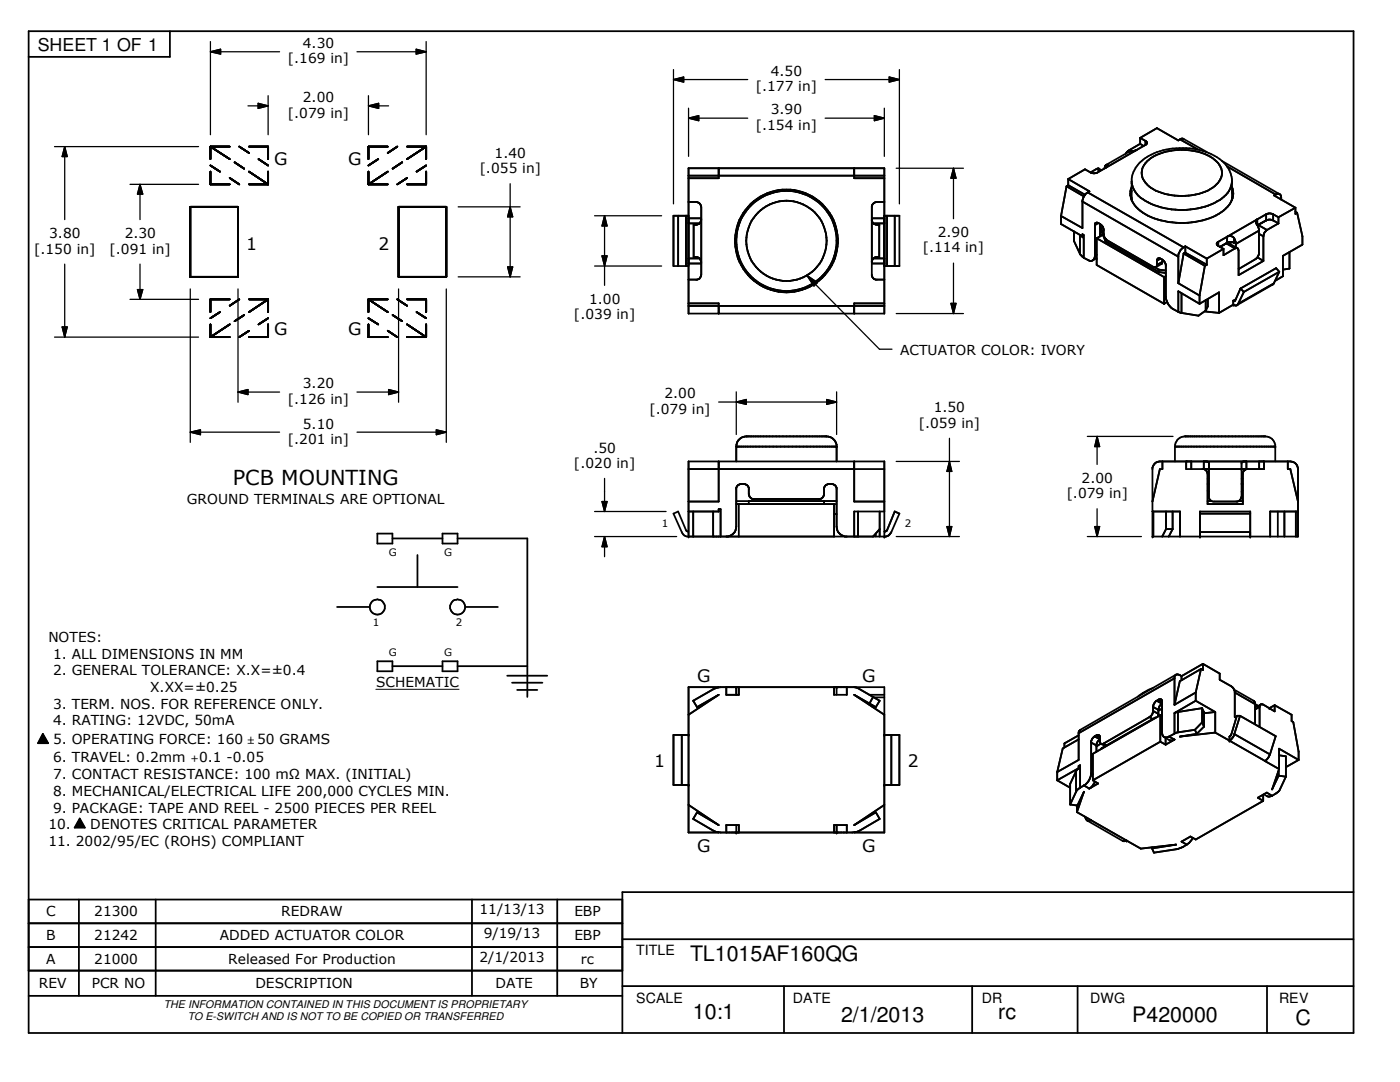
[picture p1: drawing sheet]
<svg xmlns="http://www.w3.org/2000/svg" width="279mm" height="216mm" viewBox="0 0 279 216" stroke-linecap="round" stroke-linejoin="round" font-family="sans-serif">
<g fill="none" stroke="#000" stroke-width=".35">
<path d="M5.7 6.2h264.4v199.9h-264.4zM33.9 6.2v5.1h-28.2M42 33l1.9 1.2M42 34.2v2.6h3.8M42 29.3v2.4M42 29.3h3.8M42 29.3l3.8 2.4M45.8 35.5l2 1.3M46.8 32.4l1.9 1.3M47.8 29.3l1.9 1.2M49.7 29.3h3.8v2.4M49.7 36.8h3.8"/>
<path d="M49.7 34.2l3.8 2.6M51.6 31.7l1.9 1.3M53.5 34.2v2.6M73.5 36.8h3.9M73.5 34.2v2.6M75.5 31.7l-2 1.3M77.4 29.3h-3.9v2.4M77.4 34.2l-3.9 2.6M79.3 29.3l-1.9 1.2M80.3 32.4l-1.9 1.3M81.2 35.5l-1.9 1.3M81.2 29.3h3.8"/>
<path d="M85 33l-1.9 1.2M85 34.2v2.6h-3.8M85 29.3v2.4M85 29.3l-3.8 2.4M137.4 33.6h39.1v29h-39.1zM137.4 35.1h39.1M143.4 33.6v2h-6M170.5 33.6v2h6M212.9 37.2l-1.1 5.9M212.9 37.2l3.4 2M213.2 35.7v1.3M213.2 37l-.3 .2"/>
<path d="M213.2 37l3.3 1.9M213.2 35.7l4.2 2.5-.3 .2M216.3 39.2l-.3 .8v5.5l-4.2-2.4M217.1 38.4l19.1 11M217.1 38.4l-.4 .3-.4 .5M217.6 34.4l-1.1-.6-3.3 1.9M218.9 33.7l.3-.1 .6 .4M218.9 33.7l-1.3 .7M218.9 33.7l.6 .4M220.8 33.4l-1.9 1.1-.7 .1-.6-.2M220.8 32.9l-.2 .2-.2 .5M220.8 32.9v.5"/>
<path d="M220.9 32.9h.2M220.9 32.9h-.1M221.1 32.9l-.3 .5M225.2 30.1l.3 .1M225.2 30.1l-.5 .6M225.5 30.2l-4.7 2.7M225.6 39a5.9 5.9 0 0 0 3.6 4.1M225.6 38.6l.1 .9M225.6 38.2l.2-.9-.2 .8v.9M225.8 39.8l.2 .4M225.8 38.1l-.2 .9M226.8 29.9l-6 3.5"/>
<path d="M226.8 29.9l-1.3 .3M227.5 27.5l3.4-1.9 4.3 2.4 .3-.2M227.5 27.5v1.2M227.5 28.7l-2.3 1.4M227.5 28.7l.7 .4M227.5 27.5l1.1 .6M228.6 28.1l.3 .3v.3l-.3 .2M228.6 28.9l-1.8 1M228.6 28.1v.8M228.9 32.2a11 11 0 0 1 9.7-2 6.5 6.5 0 0 1 5.2 3.5 3.6 3.6 0 0 1-2.3 4.1 12.6 12.6 0 0 1-11.8-.3 3.2 3.2 0 0 1-1.1-4.9zM235.5 27.8l3.6 2M235.5 27.8l.4-.2 .3 .1 4.7 2.7"/>
<path d="M243.9 32.1l11.5 6.6M244.9 33.2l9.7 5.6M245.8 39.9l-.2 .5M245.9 37.3l.2 1.3-.1 .9-.4 .9M245.9 38.1l.2 .9M245.9 36.2a4.8 4.8 0 0 1-3 4 15 15 0 0 1-15.3-.7l-1-1.2-.8-1.7M255.7 39.8a.84 .84 0 0 0-.7-1.1l-.7 .3 4.2 2.4M38 41.3h9.5v13.9h-9.5zM45.8 59.7h-3.8v2.6M47.8 59.7l-2 1.3M49.7 59.7h3.8M53.5 59.7v2.6"/>
<path d="M53.5 59.7l-3.8 2.6M73.5 59.7h3.9M73.5 59.7v2.6M73.5 59.7l3.9 2.6M79.3 59.7l1.9 1.3M79.5 41.3h9.6v13.9h-9.6zM81.2 59.7h3.8v2.6M135.3 43.1v10M136.9 43.1v10M137.4 43.1v10h-3v-10h3M137.4 52.6h2.6M137.4 51.6h2.2"/>
<path d="M137.4 43.6h2.6M137.4 44.6h2.2M137.4 40.3l2 .1 .3 .3 .3 .6v13.5l-.4 .8-.5 .2h-1.7M140 43.8l-.3 .6-.3 .3-1 .1v6.5a1.2 1.2 0 0 1 1.6 1M174 52.6h2.5M174 43.6h2.5M174 44l.5 .7 1 .1v6.5a1.27 1.27 0 0 0-1.5 .8M174.3 51.6h2.2M174.3 44.6h2.2M176.5 43.1h3v10h-3M176.5 40.3h-1.7a1.02 1.02 0 0 0-.8 .8v13.9l.4 .6 .4 .2h1.7M176.5 43.1v10"/>
<path d="M177 43.1v10M178.6 43.1v10M211.8 43.1v1.6l4.2 2.5v-.5l.3 .2v4.5M214.3 46.2v1.9l1.2 2.5M215.5 50.6l.8 .8M215.5 46.9v3.7M216 40.2l19.2 11M218.5 51.1a.88 .88 0 0 1-.4 .9 .88 .88 0 0 1-1-.1l-.8-.5M218.7 51.6l.2 .1M218.9 47.5v5.4l13.4 7.7M218.9 47.5l13.4 7.8M218.9 50.8l-.4 .3"/>
<path d="M218.9 51.5l-.8 .4M219.2 44.5l.3 .2M219.2 44.5h-.5l-.2 .2v6.4M219.2 44.5l-.7 .4M219.5 44.7l.5 .4 .3 .6a2.06 2.06 0 0 0 .7 2.3l9.2 5.3h.4M219.5 46.7l.4 .2-1 .6M219.5 45.5l1.1 2.7M219.5 44.7v2.5M219.5 45l.8 1.8M220.6 47.6l.1 .1M220.6 48.2l10.7 6.1M220.6 47.7v.5"/>
<path d="M225.9 40l-.1-4.3a6.5 6.5 0 0 1 4.5-5.1 13.8 13.8 0 0 1 13.5 1.5 5.6 5.6 0 0 1 2.1 3.7l-.1 4.2M226.2 40.6l.6 .8M227.1 41.6l1.4 1.1 1.3 .6M229.7 43.3l.7 .3M230.3 43.6l2.8 .7 3.2 .2M230.5 53.3l.8 .5M230.9 52v1l-.3 .3M231.1 43.8l2.2 .5 2.3 .2M231.3 54.3l1.4 .2M231.3 53.8v.5M231.3 53.8l1.4 .2M231.6 51.6l.4 .2"/>
<path d="M231.6 51.6h-.5l-.2 .4M231.6 51.6l-.7 .4M232 51.8v.4M232 51.8l.4 .4 .3 .7v6.6l.5 1.2a3.8 3.8 0 0 0 2 1.5M232 52.2l-.1 .4-1.2 .7M232 52.2l-1.1 .7M232.3 55.3v5.3M232.7 55.1l-.4 .2M235.2 56.5l4.2 2.5M235.8 58.5v3.9M236.2 50.6l4.3 2.4M236.2 49.4a2.1 2.1 0 0 0-1 1.6v5.5"/>
<path d="M236.2 50.6l-1 5.9M236.6 50.4l-.4 .2M236.6 50.4l4.2 2.4M236.6 49.1l-.4 .3M236.6 49.1l4.2 2.5M236.6 49.1v1.3M239.4 59v1.6M240.5 53l-1.1 6M240.6 59.9v2.1M240.8 52.8l-.3 .2M240.8 51.6v1.2M241 59.6v1.5l-.4 .9"/>
<path d="M241.5 43.5l-2.1 .6-3.2 .4M243.1 48.3v.8M243.1 49.1l1.1 .6M243.1 48.3l-.3 .3 .1 .3 .2 .2M243.8 42.3l-1.8 1M243.8 42.3a12.9 12.9 0 0 1-6.8 2.1M244.2 49.7l-3.4 1.9M244.7 48.6l1.8 1M244.7 48.6l.4-.1 1.9 1M244.9 48.5l-1.4 .8 1.2-.7M244.9 47.2l.5-.1 .4 .1 .5 .3M244.9 47.2v1.3"/>
<path d="M244.9 47.2l-1.8 1.1M245 41.2l-1.2 1.1M245.6 48.3v.4M245.6 40.4l-.6 .8M246.1 60v.8M246.1 60h.1M246.3 47.5v1a1.27 1.27 0 0 0-1.4 0M246.3 47.5l.3 .9v.9M246.5 49.6l-2.3 1.3v-1.2M246.5 49.6h.5l.2 .4v4.9l4.9-2.8M246.5 59.8l-.3 .2M246.6 59.7l-.5 .3"/>
<path d="M247.6 57.6l-1.1 2.4h-.3M247.6 57.6l.6 .7M248.2 58.3l-1.1 2.3M250.9 44.9l.3 .9v5.1l-.2 .4-.5 .4-3.3 1.9M250.9 43.8l-6 3.4M250.9 43.8a.65 .65 0 0 0 0 1.1M250.9 43.8v1.1M251 51.4l1.1 .7M251.1 44.9l1.8 1M251.1 44.9l-.1 .1M251.2 46.7l.9 .5M251.2 46l-4.6 2.7"/>
<path d="M252.1 47.2v4.9M252.7 44l-1.6 .9M252.7 44l.5-.2 .9 .2M252.7 44l-1.7 1M252.7 42.8l-1.8 1M252.7 42.8l.5-.2 .9 .2M252.7 42.8v1.2M252.9 45.9l-.5 .5-.3 .8M254.1 44l1 .6M254.1 42.8l1 .5M254.1 42.8v1.2M254.2 56.6l-7.3 4.3"/>
<path d="M254.2 56.6l-7.1 4M255.1 43.3v1.3M255.1 44.6l-2.2 1.3M255.3 54.2l-1.1 2.4M255.3 54.2l-.6-.7-7.1 4.1M255.3 54.2l-7.1 4.1M257.3 50.3v3.3l-1.3 .2M258.5 41.4v1.3l.4-.2M258.5 41.4l-3.4 1.9M258.5 42.2l.4 .3M258.9 42.5l1 4.7v1.6l-3.9 2.3v4l-1.5 .9M42 64.7v2.6"/>
<path d="M42 67.3h3.8M43.9 62.3l-1.9 1.2M45.8 64.7l-3.8 2.6M48.7 62.9l-1.9 1.2M49.7 66l-1.9 1.3M53.5 63.5l-1.9 1.2M53.5 64.7v2.6h-3.8M73.5 63.5l2 1.2M73.5 64.7v2.6h3.9M77.4 66l1.9 1.3M78.4 62.9l1.9 1.2M81.2 67.3h3.8"/>
<path d="M81.2 64.7l3.8 2.6M83.1 62.3l1.9 1.2M85 64.7v2.6M137.4 60.5h6v2.1M137.4 61h39.1M176.5 60.5h-6v2.1M232.9 60.2l-.6 .4M235.2 62.2l.6 .2M239.4 60.6l3.9-2.3v4.1M239.4 60.6l-4.2-2.5v4.1M240.5 62.1l2.8 .3M240.6 62l-1.4 1-3.4-.6"/>
<path d="M246.1 60.8l-2.8 1.6M247.1 60.6l-.4 .4-.6-.2M137.4 93.6h39.1M143.4 92.1v8h-6M146.9 89.1a2 2 0 0 1 2-2h16.1a2.07 2.07 0 0 1 2 1.6v3.4M146.9 89.1v3M146.9 100h20.1M146.9 89.1h20.1M149.4 100v.6M164.5 100v.6M170.5 92.1v8h6M230.4 92.5l.2-.2 .9-.2h26a1.52 1.52 0 0 1 1.5 1.5v13.5h-29v-13.8z"/>
<path d="M232 92.1v1.5h-.5l-1.5 6.5M234.5 89.1h20M234.5 89.1a2 2 0 0 1 2-2h16a1.98 1.98 0 0 1 2 1.6v3.4M234.5 89.1v3M236.7 92.1v1.5h15.6v-1.5M237.7 92.1v1.5M240.2 92.1v1.5l.6 .4 .2 .6v6h7v-6.2l.2-.4 .6-.4M240.8 92.1l.5 .2v7l.5 .7M241 96.6h.3M241 100h.8M241 95.5h.3M241 97.9l.3 .2"/>
<path d="M241.8 100h5.4M247.2 100h.8M247.8 96.6h.2M247.8 95.5h.2M248 97.9l-.2 .2M248.2 92.1l-.4 .2v6.8l-.3 .6-.3 .3M248.8 92.1v1.5M251.3 92.1v1.5M257 92.1v1.5h.5l1.5 6.5M75.3 106.5h3v2h-3zM75.3 117.1h16M78.3 107.4h10"/>
<path d="M83.3 110.7v6.4M88.3 106.5h3v2h-3zM91.3 107.4h13.9v31.7M137.4 106.1l-.5-.3-1.6-3.7-.9 .4 1.8 3.9 .4 .4 .5 .3h39.7l.5-.3 .6-.6 1.6-3.7-.9-.4-1.6 3.7-.5 .3M137.4 102.1h6v-.5h.4v5.5M137.4 107.1v-15h39.1v15M138.3 102.1v5M142.3 102.1v5M145.3 107.1a2.07 2.07 0 0 0 1.6-2v-7.8a1.39 1.39 0 0 1 1.3-.8 1.39 1.39 0 0 1 1.2 .8l.1 1.5 .1 .4 .6 .4h13.5l.6-.4 .1-.4 .1-1.5a1.39 1.39 0 0 1 1.2-.8 1.39 1.39 0 0 1 1.3 .8v7.8a2.07 2.07 0 0 0 1.6 2M146.9 100.6h20.1M147.4 100.6v6.5M166.5 100.6v6.5"/>
<path d="M166.5 102.6h.5M171.2 102.1v5M174.8 106.4v.7M175.6 102.1v5M175.6 105.6l-1.4 1.5M176.5 102.1h-6v5M230 102.1h5.5v5M230.2 102.1v5M232.7 105.6h1.3M232.7 105.6l-.8 1.5M232.7 102.1v3.5M234 102.1v3.5"/>
<path d="M234 105.6l-.7 1.5M239.5 107.1v-5h10v5M239.5 106.2h10M239.5 102.5h10M255 102.1v5M256.3 102.1v5M258.6 102.1v5M259 102.1h-5.5v5M67.3 121.1h6.5M75.3 132h3v1.9h-3zM78.3 132.9h10M88.3 132h3v1.9h-3z"/>
<path d="M91.3 132.9h13.9M92.8 121.1h6.6M101.2 134.8h8M102.2 136.2h6M103.2 137.7h4M143.4 137.2l-6-.1v29h6M143.4 137.2l33.1-.1v29h-6M143.4 137.2l-1.1 .3-4 2.3 .8 1.3 4.3-2.5-6 4M144.9 137.1v1.5h2.5v-1.5M146.9 137.1v1.5M166.5 137.1v1.5h2.5v-1.5M167 137.1v1.5"/>
<path d="M170.5 137.1l.7 .2 3 1.8M171.2 139.1h.2M173.5 138.6h3M174.2 139.1l-.7 1.3M174.2 139.1l1.4 .7-.8 1.3-4.3-2.5 6 4M174.4 139.1h2.1M230.1 137.3l-2 1-1 .7M230.8 139.8a1.52 1.52 0 0 0-.7 1.3M230.8 139.8l1.1 .6-.5 .4-.2 .8M231.2 139.6l.4-.1 .3 .3v6.3a.86 .86 0 0 0 .4 1 .86 .86 0 0 0 1-.1M231.2 139.6l-.4 .2M231.2 139.6l.7 .4"/>
<path d="M234.4 135.3l-19.1 11M234.7 134.6l-19.1 11-.3 .5v5.5l-4.3 2.5M234.7 134.6l-.3 .5v5.5M234.7 134.6h.5l.6 .3M235.8 134.9v.8M238.6 139.8l-4.2 2.5M238.6 139.8l3.9 2.3M238.6 138.2l-4.2 2.4M238.6 138.2v1.6M239.7 133.5l-4.2 2.4-1.1 4.7M239.7 133.5l-1.1 4.7M240.1 132.5l3.3 1.9v1.2l2.3 1.3 .6 .7"/>
<path d="M240.1 132.5v1.2l-.4-.2M240.1 132.5l-4.3 2.4M246.3 137.6l.1 .4v5.1l.3 .2M246.3 137.6l3.9 2.2 .2 .3 .1 4.4M246.4 138.2l4.7 2.6M8.6 146.4l1 1.9h-2zM136.1 146.6v10M137.4 146.6h-3v10h3M173.5 140.6h.4M174 140.7v.3M176.5 146.6h3v10h-3M177.9 146.6v10"/>
<path d="M211 154.1v1.6M211 155.7l2.6 1.5M214.8 158l-1.2 2.5M214.8 153.9l-1.2 2.5v4.1M214.8 153.9v4.1M215.3 153.3l-4.3 2.4M215.3 146.7l-2.9 1.6v.8M215.3 147.5l-3.2 1.9-1.1 4.7M215.3 153.3l-.5 .6M215.6 152.7v4.5M215.6 157.2l-.8 .8M215.6 152.7l-.3 .1v.5"/>
<path d="M215.6 152.7l-.3 .2M216.3 156.7l-.7 .5M216.3 156.7l1.1 .7M217.8 154.3l-.1 .6-.4 .9-1 .9M217.8 154.3l.3 .2M217.8 148.2l1 .6M218.1 155.7l1.1 .6-1.8 1.1M218.4 146.9l-.4 .5-.2 .6v6.3M218.4 146.9l1.1 .6-.6 .9-.1 1.6M218.6 156l-.8 1-.4 .4M218.8 146.7l.4-.1 .3 .6M218.8 146.7l-.4 .2"/>
<path d="M218.8 146.7l.7 .5M219.5 147.2l.1 1.1 .2 .2 .4-.1M219.7 148.4l.9 .5M219.7 148.4l-.9 .5M220.2 148.4l.7 .3M229.4 143.1l-9.2 5.3M229.4 143.1l.6 .4M230.1 141.1l-.1 1.4-.6 .6M230.1 141.9l1.1 .6M230.1 141.1l1.1 .5M230.5 143.2l-10.7 6.2M230.5 143.2v.1"/>
<path d="M230.7 143.2h-.2M231.2 141.6l-.1 1.4M231.6 148l-13.5 7.7M231.6 148l1 .6M231.6 142.7l-13.5 7.7v5.3M231.6 142.7l.3 .2M231.6 142.7v5.3M231.9 141.4l-.7 .4M232.3 147.1l1.3 .6 .8-.1M232.6 147.2v1.4M233.3 147l1.1 .6M234.4 147.6l-1.8 1"/>
<path d="M234.4 146.4l-1.1 .6M234.4 142.3v4.1M235.1 146.1l-.7 .3M235.1 142.1l-.7 .2M235.1 142.1v4M238.5 145.6l-3.4 .5M238.5 145.6l.3 .8M239.9 141.3l.4 .8v2.9M239.9 141.3l-4.8 .8M239.9 144.1l.4 .9M239.9 144.1l-1.4 1.5M239.9 141.3v2.8"/>
<path d="M240.3 145l-1.5 1.4M242.5 146.2l-7 .8 3.3-.6M242.5 146.2l2.9 1.6M242.5 142.1l-2.2 .2M242.5 142.1v4.1M245.4 147.8l7.1 4M246.3 146.5l7.1 4M246.3 146.5l-.2 .5-.7 .8M247.5 142.8h-.7l-1.1 3.7-.3 .5v.8M247.5 142.8l7.1 4.1-1.2 3.6M247.5 142.8l-1.2 3.7M251.4 141.1v3.9"/>
<path d="M251.4 141.1l-.9 .5M251.6 140.6l-1.1 .6M252.1 159.8l-13.5 7.7-1-.6-1.8 1 1.1 .6M252.1 158.6v1.2M252.2 158.5a1.37 1.37 0 0 0 1.4 .4l.3-.1M252.4 151.8h.1M252.4 151.8l2.9 1.7M253.4 150.5l-.4 .8-.5 .5M253.9 158.8l-1.1-.6-1.8 1 1.1 .6M254.4 140.7v1.2l-2.3-1.3h-.6l-.1 .5M254.4 140.7l3.4 1.9v1.3l.3 .2 1.1 5.9v1.6M254.4 140.7l-1.1 .7"/>
<path d="M255.2 154.8l1.4 .2M255.2 153.8v1M255.3 153.5l-1.4 4 1.3-2.7M255.3 150.7l1.3 .2v4.1M256.6 155l-1.3 2.8-1.4 1M259.2 151.6l-3.9-2.2v4.1M259.2 151.6l-2.6 1.5M5.7 179.5h118.5M15.7 179.5v19.2M15.9 163.3l1 1.8h-2zM31.1 179.5v19.2M94.2 179.5v19.2"/>
<path d="M111.2 179.5v19.2M137.4 160.6l6 4-4.3-2.5-.8 1.3 4.4 2.5 1.1 .2 27.1-.1 4.7-2.6-.8-1.3-4.3 2.5 6-4M143.4 166.1h.1M144.9 166.1v-1.5h2.5v1.5M146.9 164.6v1.5M166.5 166.1v-1.5h2.5v1.5M167 164.6v1.5M170.5 166.1h.1M213.6 160.5l1.4 .2 1.3-2.7-1.4 4.1M214.9 162.1l2.8 1.6M214.9 160.7v1.4M216.5 162.9l.5 .8"/>
<path d="M217 163.7l7.1 4.1 .7-.1M217.7 163.7l7.1 4M217.7 163.7l-.4 .1-.3-.1M224.8 167.7l2.9 1.6 7-.8-4.8 .8M229.9 169.1v.2M236.9 168.5l-1.8 .9-4.8 .7-.4-.8M238 167.2l-.7 1-.4 .3M270.1 178h-145.9v28.1M5.7 193.7h118.5M5.7 198.7h118.5M5.7 189h118.5M5.7 184.2h118.5"/>
<path d="M124.2 187.4h145.9M124.2 196.8h145.9M156.5 196.8v9.3M194 196.8v9.3M215.1 196.8v9.3M252.9 196.8v9.3"/>
<circle cx="156.9" cy="48.1" r="8"/>
<circle cx="157" cy="48.1" r="10.3"/>
<circle cx="157" cy="48.1" r="10"/>
<circle cx="75.3" cy="121.1" r="1.52"/>
<circle cx="91.3" cy="121.1" r="1.52"/>
</g>
<g fill="#000">
<circle cx="175.5" cy="51.3" r=".18"/>
<circle cx="175.5" cy="44.8" r=".18"/>
<circle cx="216" cy="47.2" r=".18"/>
<circle cx="246.3" cy="47.5" r=".18"/>
<circle cx="246.1" cy="60.8" r=".18"/>
<circle cx="167" cy="89.1" r=".18"/>
<circle cx="247.8" cy="93.6" r=".18"/>
<circle cx="254.5" cy="89.1" r=".18"/>
<circle cx="137.4" cy="107.1" r=".18"/>
<circle cx="176.5" cy="107.1" r=".18"/>
<circle cx="230" cy="107.1" r=".18"/>
<circle cx="239.5" cy="107.1" r=".18"/>
<circle cx="249.5" cy="107.1" r=".18"/>
<circle cx="146.9" cy="137.1" r=".18"/>
<circle cx="167" cy="137.1" r=".18"/>
<circle cx="137.4" cy="146.6" r=".18"/>
<circle cx="137.4" cy="156.6" r=".18"/>
<circle cx="176.5" cy="146.6" r=".18"/>
<circle cx="176.5" cy="156.6" r=".18"/>
<circle cx="215.3" cy="153.3" r=".18"/>
<circle cx="245.4" cy="147.8" r=".18"/>
<circle cx="253.3" cy="141.3" r=".18"/>
<circle cx="146.9" cy="166.1" r=".18"/>
<circle cx="167" cy="166.1" r=".18"/>
<circle cx="224.8" cy="167.7" r=".18"/>
</g>
<g fill="#000">
<path d="M42 10.3l2-.5v1zM83.1 9.8l1.9 .5-1.9 .5zM134.4 15.9l2-.5v1zM177.5 15.4l2 .5-2 .5zM12.9 29.3l.5 1.9h-1zM27.9 36.8l.6 1.9h-1.1zM51.5 20.6l2 .5-2 .5zM73.5 21.1l2.1-.5v1zM137.4 23.6l2-.5v1zM174.5 23.1l2 .5-2 .5zM190.3 33.6l.5 2h-1zM27.4 57.8h1.1l-.6 1.9z"/>
<path d="M101.3 53.3h1l-.5 1.9zM101.8 41.3l.5 2h-1zM120.1 51.1h1.1l-.6 2zM120.6 43.1l.6 2h-1.1zM161 54.9l2.2 1.5-.8 .7zM12.4 65.2h1l-.5 2.1zM47.5 78.2l2-.5v1zM77.6 77.7l1.9 .5-1.9 .5zM146.9 80.2l2-.5v1zM189.8 60.5h1l-.5 2.1zM38 86.2l2-.4v.9zM87.1 85.8l2 .4-2 .5z"/>
<path d="M165 79.7l2 .5-2 .5zM189.5 92.1l.4 2h-.9zM218.9 87.1l.6 2h-1zM120.1 100.1h1.1l-.6 2zM120.6 107.1l.6 2h-1.1zM189 105.1h.9l-.4 2zM218.5 105.1h1l-.6 2zM8.6 146.4l1 1.9h-2zM15.9 163.3l1 1.8h-2z"/>
</g>
<path d="M75 137.5h16.6M8.6 146.4l1 1.9h-2zM15.9 163.3l1 1.8h-2z" fill="none" stroke="#000" stroke-width=".2"/>
<g fill="none" stroke="#000" stroke-width=".25">
<path d="M42 10.3l2-.5v1zM42 10.3h13.8M42 8.3v18.6M53.5 19.1v7.8M71.2 10.3h13.8M73.5 19.1v7.8M83.1 9.8l1.9 .5-1.9 .5zM85 8.3v18.6M134.4 15.9l2-.5v1zM134.4 15.9h14.8M134.4 13.9v26.8M164.7 15.9h14.8"/>
<path d="M177.5 15.4l2 .5-2 .5zM179.5 13.9v26.8M10.9 29.3h28.7M12.9 29.3l.5 1.9h-1zM12.9 29.3v14.5M26 36.8h13.6M27.9 36.8l.6 1.9h-1.1zM27.9 36.8v7M49.5 21.1h4M51.5 20.6l2 .5-2 .5zM73.5 21.1l2.1-.5v1zM73.5 21.1h4.1"/>
<path d="M101.8 36.7v18.5M137.4 23.6l2-.5v1zM137.4 23.6h11.8M137.4 21.6v9.6M164.7 23.6h11.8M174.5 23.1l2 .5-2 .5zM176.5 21.6v9.6M178.9 33.6h13.4M190.3 33.6l.5 2h-1zM190.3 33.6v10M12.9 52.7v14.6M26 59.7h13.6"/>
<path d="M27.4 57.8h1.1l-.6 1.9zM27.9 52.7v7M38 57.7v30.6M47.5 57.7v22.6M79.5 57.7v22.6M89.1 57.7v30.6M91.4 55.2h12.4M91.4 41.3h12.4M101.3 53.3h1l-.5 1.9zM101.8 41.3l.5 2h-1zM118.7 43.1h13.3M118.7 53.1h13.3"/>
<path d="M120.1 51.1h1.1l-.6 2zM120.6 43.1l.6 2h-1.1zM120.6 43.1v13.8M161 54.9l2.2 1.5-.8 .7zM161 54.9l14.5 14.8h2.5M190.3 52.5v10.1M10.9 67.3h28.7M12.4 65.2h1l-.5 2.1zM47.5 78.2l2-.5v1zM47.5 78.2h8.3M71.2 78.2h8.3M77.6 77.7l1.9 .5-1.9 .5z"/>
<path d="M146.9 78.2v8.5M165 79.7l2 .5-2 .5zM167 78.2v8.5M178.9 62.6h13.4M189.8 60.5h1l-.5 2.1zM38 86.2l2-.4v.9zM38 86.2h17.8M71.2 86.2h17.9M87.1 85.8l2 .4-2 .5zM120.6 95.5v6.6M143.4 80.2h23.6M146.9 80.2l2-.5v1z"/>
<path d="M178.9 92.1h12.6M189.5 92.1l.4 2h-.9zM189.5 87.5v19.6M217 87.1h17.1M218.9 87.1l.6 2h-1zM218.9 87.1v5.6M118.7 102.1h14.2M118.7 107.1h16.3M120.1 100.1h1.1l-.6 2zM120.6 107.1l.6 2h-1.1zM120.6 107.1v4M178.9 107.1h12.6"/>
<path d="M189 105.1h.9l-.4 2zM217 107.1h10.8M218.5 105.1h1l-.6 2zM218.9 101.5v5.6"/>
</g>
<g font-size="4.2">
<text x="137.7" y="191.8">TL1015AF160QG</text>
<text x="138.3" y="203.4">10:1</text>
<text x="167.9" y="203.8">2/1/2013</text>
<text x="199.2" y="203.4">rc</text>
<text x="226" y="204">P420000</text>
<text x="258.5" y="204.5">C</text>
</g>
<text font-size="4.1" x="46.4" y="96.8">PCB MOUNTING</text>
<text font-size="3.5" x="7.5" y="10.2">SHEET 1 OF 1</text>
<g font-size="3.4">
<text x="54.7" y="32.9">G</text>
<text x="69.5" y="32.9">G</text>
<text x="49.1" y="49.8">1</text>
<text x="75.5" y="49.8">2</text>
<text x="54.7" y="66.8">G</text>
<text x="69.5" y="66.8">G</text>
<text x="139.1" y="136">G</text>
<text x="172.1" y="136">G</text>
<text x="130.6" y="153">1</text>
<text x="181.2" y="153">2</text>
<text x="139.1" y="170">G</text>
<text x="172.1" y="170">G</text>
</g>
<g font-size="2.8">
<text x="127" y="190.6">TITLE</text>
<text x="127" y="200.2">SCALE</text>
<text x="158.2" y="200.2">DATE</text>
<text x="196" y="200.2">DR</text>
<text x="217.6" y="200.2">DWG</text>
<text x="255.3" y="200.2">REV</text>
</g>
<g font-size="2.7">
<text x="60.5" y="9.6">4.30</text>
<text x="57.4" y="12.7">[.169 in]</text>
<text x="153.8" y="15.1">4.50</text>
<text x="57.4" y="23.5">[.079 in]</text>
<text x="60.5" y="20.4">2.00</text>
<text x="150.8" y="18.2">[.177 in]</text>
<text x="153.8" y="22.8">3.90</text>
<text x="150.8" y="25.9">[.154 in]</text>
<text x="95.8" y="34.5">[.055 in]</text>
<text x="98.7" y="31.5">1.40</text>
<text x="9.8" y="47.5">3.80</text>
<text x="24.9" y="47.5">2.30</text>
<text x="187.2" y="47.3">2.90</text>
<text x="6.8" y="50.6">[.150 in]</text>
<text x="21.9" y="50.6">[.091 in]</text>
<text x="184.1" y="50.4">[.114 in]</text>
<text x="114.6" y="63.7">[.039 in]</text>
<text x="117.6" y="60.6">1.00</text>
<text x="179.6" y="70.7">ACTUATOR COLOR: IVORY</text>
<text x="60.5" y="77.5">3.20</text>
<text x="57.4" y="80.6">[.126 in]</text>
<text x="129.6" y="82.5">[.079 in]</text>
<text x="132.6" y="79.5">2.00</text>
<text x="186.4" y="82.3">1.50</text>
<text x="57.4" y="88.6">[.201 in]</text>
<text x="60.5" y="85.5">5.10</text>
<text x="183.4" y="85.4">[.059 in]</text>
<text x="114.6" y="93.4">[.020 in]</text>
<text x="118.4" y="90.3">.50</text>
<text x="37.3" y="100.6">GROUND TERMINALS ARE OPTIONAL</text>
<text x="212.9" y="99.4">[.079 in]</text>
<text x="215.9" y="96.3">2.00</text>
<text x="9.7" y="128.1">NOTES:</text>
<text x="10.6" y="131.4">1. ALL DIMENSIONS IN MM</text>
<text x="10.6" y="134.7">2. GENERAL TOLERANCE: X.X=±0.4</text>
<text x="75.1" y="137.1">SCHEMATIC</text>
<text x="10.6" y="141.4">3. TERM. NOS. FOR REFERENCE ONLY.</text>
<text x="30" y="138.1">X.XX=±0.25</text>
<text x="10.6" y="144.7">4. RATING: 12VDC, 50mA</text>
<text x="10.6" y="148.4">5. OPERATING FORCE: 160</text>
<text x="51.3" y="148.4">50 GRAMS</text>
<text x="10.6" y="155.5">7. CONTACT RESISTANCE: 100 mΩ MAX. (INITIAL)</text>
<text x="10.6" y="152.1">6. TRAVEL: 0.2mm</text>
<text x="39.8" y="152.1">0.1 -0.05</text>
<text x="10.6" y="158.8">8. MECHANICAL/ELECTRICAL LIFE 200,000 CYCLES MIN.</text>
<text x="9.7" y="165.5">10.</text>
<text x="10.6" y="162.1">9. PACKAGE: TAPE AND REEL - 2500 PIECES PER REEL</text>
<text x="18" y="165.5">DENOTES CRITICAL PARAMETER</text>
<text x="9.7" y="168.8">11. 2002/95/EC (ROHS) COMPLIANT</text>
<text x="9.2" y="182.8">C</text>
<text x="18.8" y="182.8">21300</text>
<text x="56.1" y="182.8">REDRAW</text>
<text x="95.7" y="182.5">11/13/13</text>
<text x="114.6" y="182.8">EBP</text>
<text x="9.2" y="187.6">B</text>
<text x="18.8" y="187.6">21242</text>
<text x="43.9" y="187.5">ADDED ACTUATOR COLOR</text>
<text x="95.7" y="191.9">2/1/2013</text>
<text x="96.6" y="187.2">9/19/13</text>
<text x="114.6" y="187.6">EBP</text>
<text x="7.7" y="197.1">REV</text>
<text x="9.2" y="192.3">A</text>
<text x="18.3" y="197.1">PCR NO</text>
<text x="18.8" y="192.3">21000</text>
<text x="45.6" y="192.3">Released For Production</text>
<text x="51" y="197.1">DESCRIPTION</text>
<text x="98.9" y="197.1">DATE</text>
<text x="115.7" y="197.1">BY</text>
<text x="116" y="192.3">rc</text>
</g>
<g font-size="2.1">
<text x="32.7" y="201.1">THE INFORMATION CONTAINED IN THIS DOCUMENT IS PROPRIETARY</text>
<text x="37.5" y="203.5">TO E-SWITCH AND IS NOT TO BE COPIED OR TRANSFERRED</text>
</g>
<g font-size="2">
<text x="132.1" y="105.2">1</text>
<text x="180.6" y="105.2">2</text>
<text x="77.6" y="111">G</text>
<text x="88.7" y="111">G</text>
<text x="74.4" y="124.9">1</text>
<text x="91" y="124.9">2</text>
<text x="77.6" y="130.9">G</text>
<text x="88.7" y="130.9">G</text>
<text x="38" y="152.1">+</text>
</g>
<text font-size="1.9" x="49.5" y="148.4">`</text>
</svg>
